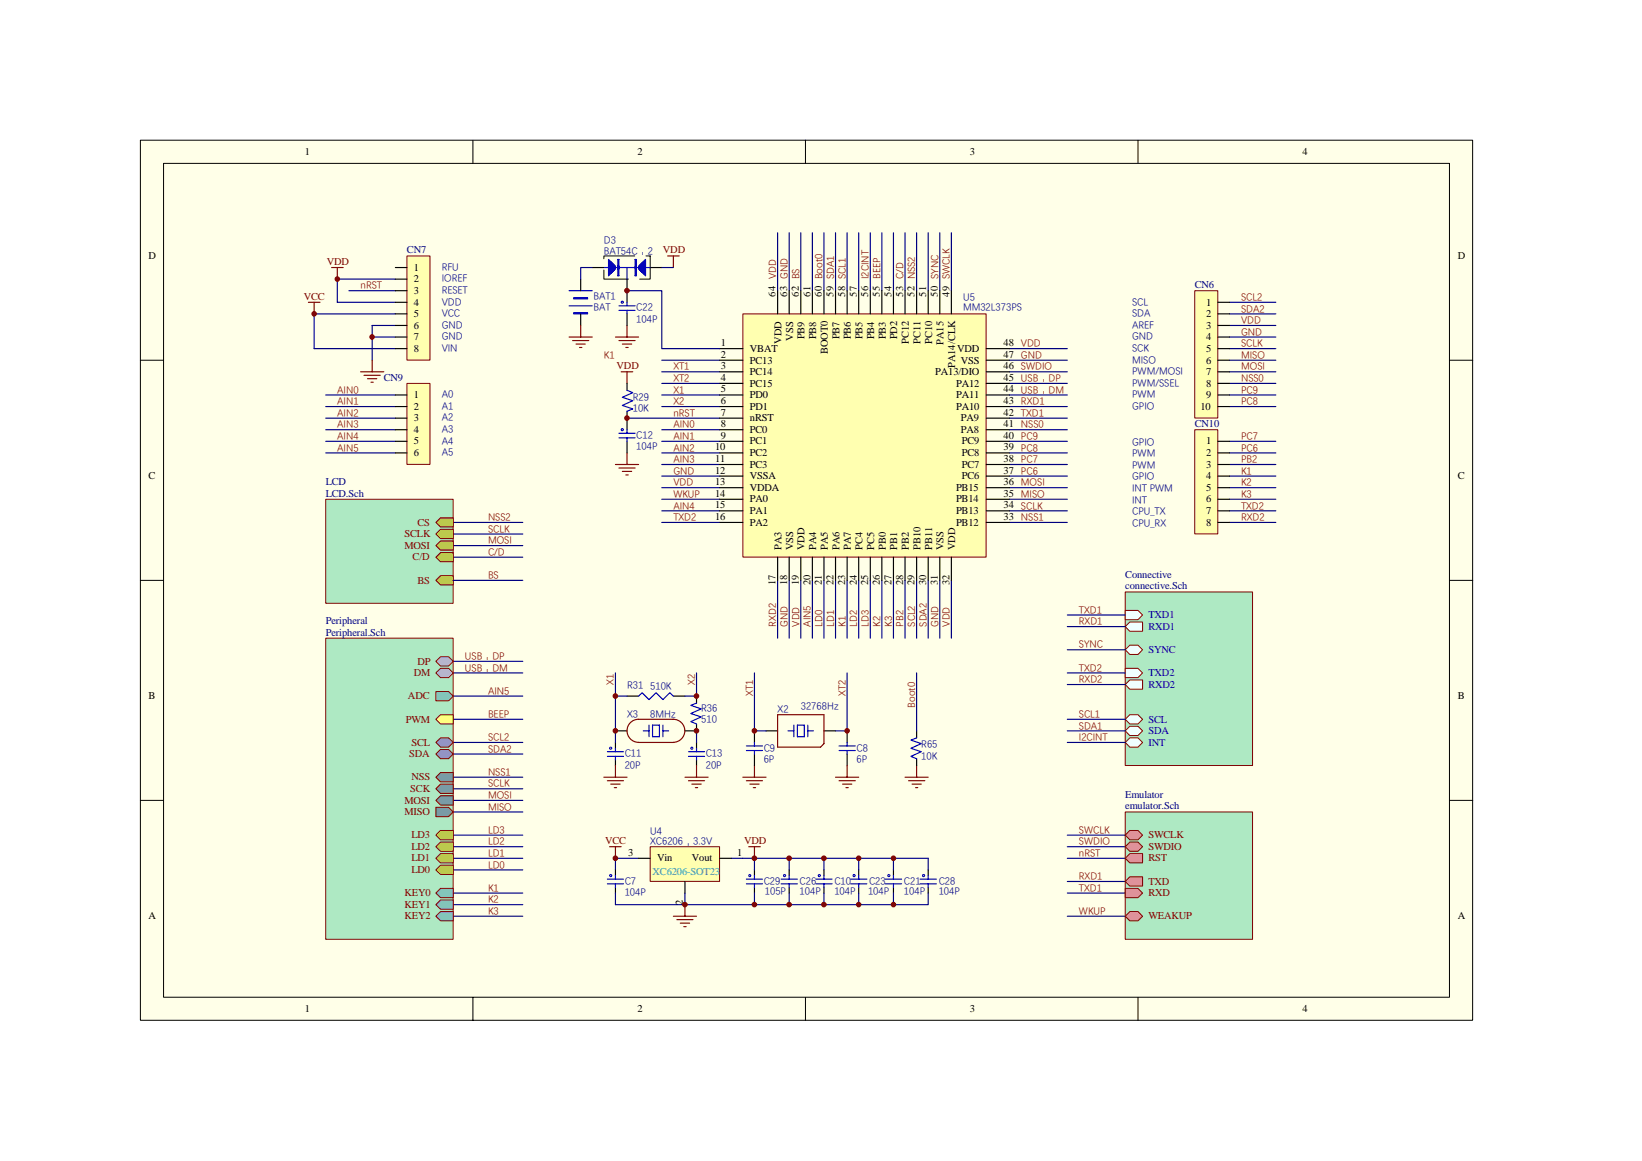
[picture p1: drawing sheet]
<svg xmlns="http://www.w3.org/2000/svg" width="297mm" height="210mm" viewBox="0 0 297 210" stroke-linecap="round" stroke-linejoin="round" font-family="sans-serif">
<path d="M25.4 25.4h241v159.1h-241z" fill="#ffffe8"/>
<g fill="none" stroke="#000" stroke-width=".18">
<path d="M25.4 25.4h241v159.1h-241zM29.6 29.5h232.6v150.9h-232.6zM85.6 25.4v4.1M145.7 25.4v4.1M205.9 25.4v4.1M25.4 65.2h4.2M262.2 65.2h4.2M25.4 105h4.2M262.2 105h4.2M25.4 144.8h4.2M262.2 144.8h4.2M85.6 180.4v4.2"/>
<path d="M145.7 180.4v4.2M205.9 180.4v4.2"/>
</g>
<g fill="none" stroke="#000080" stroke-width=".21">
<path d="M63.1 52.6h8.4M71.5 56.8h-14.7v6.3h14.7M71.5 50.5h-10.5v4.2h10.5M71.5 58.9h-4.2v6.3M140.7 42.1v10.5M142.8 42.1v10.5M144.9 42.1v10.5M147 42.1v10.5M149.1 42.1v10.5M151.1 42.1v10.5M153.2 42.1v10.5M155.3 42.1v10.5"/>
<path d="M157.4 42.1v10.5M159.5 42.1v10.5M161.6 42.1v10.5M163.7 42.1v10.5M165.8 42.1v10.5M167.9 42.1v10.5M170 42.1v10.5M172.1 42.1v10.5M222.4 54.7h8.4M222.4 56.8h8.4M222.4 58.9h8.4M58.9 75.6h12.6"/>
<path d="M58.9 73.5h12.6M58.9 71.4h12.6M58.9 77.7h12.6M58.9 79.8h12.6M67.3 61h4.2M113.4 75.6h16.8M119.7 73.5h10.5M119.7 71.4h10.5M119.7 65.2h10.5M119.7 77.7h10.5M119.7 79.8h10.5M119.7 67.2h10.5"/>
<path d="M119.7 69.3h10.5M182.6 75.6h10.5M182.6 73.5h10.5M182.6 71.4h10.5M182.6 65.2h10.5M182.6 77.7h10.5M182.6 79.8h10.5M182.6 67.2h10.5M182.6 69.3h10.5M182.6 63.1h10.5M222.4 73.5h8.4M222.4 71.4h8.4"/>
<path d="M222.4 65.2h8.4M222.4 79.8h8.4M222.4 67.2h8.4M222.4 69.3h8.4M222.4 63.1h8.4M222.4 61h8.4M58.9 81.9h12.6M82 94.5h12.6M82 98.7h12.6M82 96.6h12.6M119.7 88.2h10.5M119.7 86.1h10.5"/>
<path d="M119.7 90.3h10.5M119.7 94.5h10.5M119.7 81.9h10.5M119.7 84h10.5M119.7 92.4h10.5M182.6 88.2h10.5M182.6 86.1h10.5M182.6 90.3h10.5M182.6 94.5h10.5M182.6 81.9h10.5M182.6 84h10.5M182.6 92.4h10.5"/>
<path d="M222.4 88.2h8.4M222.4 86.1h8.4M222.4 90.3h8.4M222.4 94.5h8.4M222.4 81.9h8.4M222.4 84h8.4M222.4 92.4h8.4M82 119.6h12.6M82 100.8h12.6M140.7 105v10.4M142.8 105v10.4M144.9 105v10.4"/>
<path d="M147 105v10.4M149.1 105v10.4M151.1 105v10.4M153.2 105v10.4M155.3 105v10.4M157.4 105v10.4M159.5 105v10.4M161.6 105v10.4M163.7 105v10.4M165.8 105v10.4M167.9 105v10.4M170 105v10.4"/>
<path d="M172.1 105v10.4M82 121.7h12.6M82 125.9h12.6M82 136.4h12.6M82 134.3h12.6M82 130.1h12.6M82 144.8h12.6M82 142.7h12.6M82 140.6h12.6M82 151h12.6M82 153.1h12.6M82 155.2h12.6"/>
<path d="M82 157.3h12.6M82 146.9h12.6M82 165.7h12.6M82 161.5h12.6M82 163.6h12.6"/>
</g>
<g fill="none" stroke="#800000" stroke-width=".21">
<path d="M55.8 54.7h2.1M56.8 54.7v2.1M60 48.4h2.1M61 48.4v2.1M113.4 58.9v2.1M120.8 46.3h2.1M121.8 46.3v2.1M65.2 67.2h4.2M65.8 67.9h3M66.5 68.5h1.7M67.1 69.1h.4M67.3 65.2v2"/>
<path d="M111.3 61h4.2M112 61.6h2.9M112.4 67.2h2.1M112.6 62.2h1.7M113.2 62.8h.4M113.4 67.2v2.1M111.3 84h4.2M112 84.6h2.9M112.6 85.3h1.7M113.2 85.9h.4M113.4 81.9v2.1M165.8 138.5v2.1"/>
<path d="M163.7 140.6h4.2M164.4 141.2h2.9M165 141.8h1.7M165.6 142.5h.4"/>
</g>
<g fill="none" stroke="#00f" stroke-width=".21">
<path d="M103 55.3h4.1M103 52.6h4.1M109.2 48.4h8.4M110.1 48.2h1.2M110.1 48.6h1.2M110.1 47.3h.4v2.1h-.4M110.1 47.6h.6v1.6h-.6M110.1 47.8h.8v1.2h-.8M110.1 48h1v.8h-1M110.3 47.1v2.6M111.3 48.2l-1.2-1.3v3l1.2-1.3M111.3 48.2v.4"/>
<path d="M111.8 46.9h.2v3h-.2zM111.8 48.2h.2M111.8 48.6h.2M113.4 48.4v2.1M114.9 46.9h.2v3h-.2zM114.9 48.2h.2M114.9 48.6h.2M115.5 48.2h1.3M115.5 48.6h1.3M115.5 48.2l1.3-1.3v3l-1.3-1.3M115.5 48.2v.4M116.6 47.1v2.6"/>
<path d="M116.8 48h-1.1v.8h1.1M116.8 47.8h-.9v1.2h.9M116.8 47.6h-.6v1.6h.6M116.8 47.3h-.4v2.1h.4"/>
</g>
<g fill="#00f" stroke="#00f" stroke-width=".21">
<path d="M103.8 53.8h2.5v.3h-2.5z" fill-rule="evenodd"/>
<path d="M103.8 56.6h2.5v.2h-2.5z" fill-rule="evenodd"/>
</g>
<path d="M105 50.5v2.1M105 56.8v2.1M107.1 48.4h2.1M113.4 50.5v2.1M117.6 48.4h2.1" fill="none" stroke="#000" stroke-width=".21"/>
<path d="M117.6 46.3v4.2h-8.4v-4.2h8.4" fill="none" stroke="#000" stroke-width=".18" stroke-dasharray="6.1 2"/>
<path d="M58.9 90.3h23.1v18.8h-23.1z" fill="#aee9c3"/>
<path d="M58.9 90.3h23.1v18.8h-23.1z" fill="none" stroke="#800000" stroke-width=".18"/>
<g fill="#bfbf00" stroke="#800000" stroke-width=".18">
<path d="M78.8 96.6l.9-.9h2.3v1.7h-2.3z" fill-rule="evenodd"/>
<path d="M78.8 98.7l.9-.9h2.3v1.7h-2.3z" fill-rule="evenodd"/>
<path d="M78.8 94.5l.9-.9h2.3v1.7h-2.3z" fill-rule="evenodd"/>
<path d="M78.8 100.8l.9-.9h2.3v1.7h-2.3z" fill-rule="evenodd"/>
<path d="M78.8 105l.9-.9h2.3v1.7h-2.3z" fill-rule="evenodd"/>
</g>
<path d="M113.4 52.6v2.1M113.4 56.8v2.1M113.4 69.3v1.3M113.4 74.4v1.2" fill="none" stroke="#000" stroke-width=".21"/>
<path d="M112 56.1h2.9M112 55.3h2.9M113.4 54.7v.6M113.4 56.1v.7M113.4 70.6l1.1 .4-1.9 .9 1.9 .6-1.9 .8 1.9 .7-1.1 .4" fill="none" stroke="#00f" stroke-width=".21"/>
<circle cx="112.6" cy="54.7" r=".2" fill="#c0c0c0" stroke="#00f" stroke-width=".18"/>
<path d="M113.4 75.6v2.1M113.4 79.8v2.1" fill="none" stroke="#000" stroke-width=".21"/>
<path d="M112 79.2h2.9M112 78.4h2.9M113.4 77.7v.7M113.4 79.2v.6" fill="none" stroke="#00f" stroke-width=".21"/>
<circle cx="112.6" cy="77.7" r=".2" fill="#c0c0c0" stroke="#00f" stroke-width=".18"/>
<path d="M111.3 132.2h2.1M111.3 134.3v1M111.3 137.4v1.1M123.9 132.2h2.1M165.8 132.2v1.3M165.8 137.2v1.3" fill="none" stroke="#000" stroke-width=".21"/>
<path d="M109.9 136.8h2.9M109.9 136h2.9M111.3 135.3v.7M111.3 136.8v.6M116.4 132.2h1M117.4 131.1v2.1M118 131.1h1.3v2.1h-1.3zM119.9 131.1v2.1M119.9 132.2h1.1M165.8 133.5l-1 .4 1.9 .6-1.9 .8 1.9 .7-1.9 .8 1 .4" fill="none" stroke="#00f" stroke-width=".21"/>
<path d="M114 130.7l1-.5 .5-.1h6.3a2.1 2.1 0 0 1 2.1 2.1 2.1 2.1 0 0 1-2.1 2.1h-6.3a2.09 2.09 0 0 1-1.9-1.3 2.09 2.09 0 0 1 .4-2.3z" fill="none" stroke="#800000" stroke-width=".21"/>
<circle cx="110.5" cy="135.3" r=".2" fill="#c0c0c0" stroke="#00f" stroke-width=".18"/>
<path d="M126 134.3v1M126 137.4v1.1" fill="none" stroke="#000" stroke-width=".21"/>
<path d="M124.5 136.8h3M124.5 136h3M126 135.3v.7M126 136.8v.6" fill="none" stroke="#00f" stroke-width=".21"/>
<path d="M125 135.2h.3v.3h-.3z" fill-rule="evenodd" fill="#c0c0c0" stroke="#00f" stroke-width=".18"/>
<path d="M113.4 125.9h2.1M121.8 125.9h2.1M126 125.9v1.3M126 130.9v1.3M153.2 132.2v2.1M153.2 136.4v2.1" fill="none" stroke="#000" stroke-width=".21"/>
<path d="M115.5 125.9l.7-.6 1.2 1.2 1.3-1.2 1.2 1.2 1.3-1.2 .6 .6M126 127.2l-1 .4 1.8 .6-1.8 .9 1.8 .6-1.8 .8 1 .4M151.8 135.7h2.9M151.8 134.9h2.9M153.2 134.3v.6M153.2 135.7v.7" fill="none" stroke="#00f" stroke-width=".21"/>
<g fill="none" stroke="#800000" stroke-width=".21">
<path d="M111.3 138.5v2.1M126 138.5v2.1M136.5 138.5v2.1M153.2 138.5v2.1M109.2 140.6h4.2M109.9 141.2h2.9M110.5 141.8h1.7M111.1 142.5h.4M123.9 140.6h4.2M124.5 141.2h3M125.2 141.8h1.6M125.8 142.5h.4"/>
<path d="M134.4 140.6h4.2M135 141.2h2.9M135.7 141.8h1.6M136.3 142.5h.4M151.1 140.6h4.2M151.8 141.2h2.9M152.4 141.8h1.7M153 142.5h.5"/>
</g>
<path d="M82 105h12.6M111.3 121.7v4.2M113.4 125.9h-2.1v8.4M126 121.7v4.2h-2.1M126 132.2v2.1M136.5 121.7v10.5" fill="none" stroke="#000080" stroke-width=".21"/>
<path d="M58.9 115.4h23.1v54.5h-23.1z" fill="#aee9c3"/>
<path d="M58.9 115.4h23.1v54.5h-23.1z" fill="none" stroke="#800000" stroke-width=".18"/>
<path d="M78.8 125.1h2.3l.9 .8-.9 .8h-2.3z" fill-rule="evenodd" fill="#71d6c1" stroke="#800000" stroke-width=".18"/>
<g fill="#b7e36f" stroke="#800000" stroke-width=".18">
<path d="M78.8 151l.9-.8h2.3v1.7h-2.3z" fill-rule="evenodd"/>
<path d="M78.8 153.1l.9-.8h2.3v1.7h-2.3z" fill-rule="evenodd"/>
<path d="M78.8 155.2l.9-.8h2.3v1.7h-2.3z" fill-rule="evenodd"/>
<path d="M79.7 156.5h2.3v1.7h-2.3l-.9-.9z" fill-rule="evenodd"/>
</g>
<g fill="#8d9bbc" stroke="#800000" stroke-width=".18">
<path d="M78.8 134.3l.9-.8h1.4l.9 .8-.9 .8h-1.4z" fill-rule="evenodd"/>
<path d="M78.8 136.4l.9-.8h1.4l.9 .8-.9 .8h-1.4z" fill-rule="evenodd"/>
</g>
<g fill="#74a185" stroke="#800000" stroke-width=".18">
<path d="M78.8 140.6l.9-.9h2.3v1.7h-2.3z" fill-rule="evenodd"/>
<path d="M78.8 146h2.3l.9 .9-.9 .8h-2.3z" fill-rule="evenodd"/>
<path d="M78.8 144.8l.9-.9h2.3v1.7h-2.3z" fill-rule="evenodd"/>
<path d="M78.8 142.7l.9-.9h2.3v1.7h-2.3z" fill-rule="evenodd"/>
</g>
<g fill="#cf9aff" stroke="#800000" stroke-width=".18">
<path d="M78.8 119.6l.9-.8h1.4l.9 .8-.9 .9h-1.4z" fill-rule="evenodd"/>
<path d="M78.8 121.7l.9-.8h1.4l.9 .8-.9 .9h-1.4z" fill-rule="evenodd"/>
</g>
<g fill="#7bacd1" stroke="#800000" stroke-width=".18">
<path d="M78.8 163.6l.9-.8h2.3v1.6h-2.3z" fill-rule="evenodd"/>
<path d="M78.8 165.7l.9-.8h2.3v1.6h-2.3z" fill-rule="evenodd"/>
<path d="M78.8 161.5l.9-.8h2.3v1.6h-2.3z" fill-rule="evenodd"/>
</g>
<path d="M78.8 130.1l.9-.8h2.3v1.6h-2.3z" fill-rule="evenodd" fill="#ffff80" stroke="#800000" stroke-width=".18"/>
<path d="M135 135.7h2.9M135 134.9h2.9M136.5 134.3v.6M136.5 135.7v.7M142.6 132.2h1M143.6 131.1v2.1M144.2 131.1h1.3v2.1h-1.3zM146.1 131.1v2.1M146.1 132.2h1.1" fill="none" stroke="#00f" stroke-width=".21"/>
<path d="M136.5 132.2v2.1M136.5 136.4v2.1M138.6 132.2h2.1M149.1 132.2h2" fill="none" stroke="#000" stroke-width=".21"/>
<path d="M140.7 129.3h8.4v5.2l-.7 .6h-7.7z" fill="none" stroke="#800000" stroke-width=".21"/>
<path d="M136.5 132.2h2.1M153.2 121.7v10.5h-2.1" fill="none" stroke="#000080" stroke-width=".21"/>
<path d="M134.4 56.8h44v44h-44z" fill="#ffffb0"/>
<path d="M134.4 56.8h44v44h-44z" fill="none" stroke="#800000" stroke-width=".18"/>
<g fill="none" stroke="#000" stroke-width=".21">
<path d="M140.7 52.6v4.2M142.8 52.6v4.2M144.9 52.6v4.2M147 52.6v4.2M149.1 52.6v4.2M151.1 52.6v4.2M153.2 52.6v4.2M155.3 52.6v4.2M157.4 52.6v4.2M159.5 52.6v4.2M161.6 52.6v4.2M163.7 52.6v4.2"/>
<path d="M165.8 52.6v4.2M167.9 52.6v4.2M170 52.6v4.2M172.1 52.6v4.2M130.2 63.1h4.2M130.2 65.2h4.2M130.2 67.2h4.2M130.2 69.3h4.2M130.2 71.4h4.2M130.2 73.5h4.2M130.2 75.6h4.2M130.2 77.7h4.2"/>
<path d="M130.2 79.8h4.2M178.4 63.1h4.2M178.4 65.2h4.2M178.4 67.2h4.2M178.4 69.3h4.2M178.4 71.4h4.2M178.4 73.5h4.2M178.4 75.6h4.2M178.4 77.7h4.2M178.4 79.8h4.2M130.2 86.1h4.2M130.2 88.2h4.2"/>
<path d="M130.2 90.3h4.2M130.2 92.4h4.2M130.2 94.5h4.2M130.2 81.9h4.2M130.2 84h4.2M178.4 86.1h4.2M178.4 88.2h4.2M178.4 90.3h4.2M178.4 92.4h4.2M178.4 94.5h4.2M178.4 81.9h4.2M178.4 84h4.2"/>
<path d="M140.7 100.8v4.2M142.8 100.8v4.2M144.9 100.8v4.2M147 100.8v4.2M149.1 100.8v4.2M151.1 100.8v4.2M153.2 100.8v4.2M155.3 100.8v4.2M157.4 100.8v4.2M159.5 100.8v4.2M161.6 100.8v4.2M163.7 100.8v4.2"/>
<path d="M165.8 100.8v4.2M167.9 100.8v4.2M170 100.8v4.2M172.1 100.8v4.2M142.8 157.3v1.1M142.8 160.5v1"/>
</g>
<path d="M165.8 121.7v10.5" fill="none" stroke="#000080" stroke-width=".21"/>
<path d="M141.3 159.9h2.9M141.3 159h2.9M142.8 158.4v.6M142.8 159.9v.6" fill="none" stroke="#00f" stroke-width=".21"/>
<circle cx="141.9" cy="158.4" r=".2" fill="#c0c0c0" stroke="#00f" stroke-width=".18"/>
<path d="M149.1 157.3v1.1M149.1 160.5v1" fill="none" stroke="#000" stroke-width=".21"/>
<path d="M147.6 159.9h2.9M147.6 159h2.9M149.1 158.4v.6M149.1 159.9v.6" fill="none" stroke="#00f" stroke-width=".21"/>
<circle cx="148.2" cy="158.4" r=".2" fill="#c0c0c0" stroke="#00f" stroke-width=".18"/>
<path d="M155.3 157.3v1.1M155.3 160.5v1" fill="none" stroke="#000" stroke-width=".21"/>
<path d="M153.9 159.9h2.9M153.9 159h2.9M155.3 158.4v.6M155.3 159.9v.6" fill="none" stroke="#00f" stroke-width=".21"/>
<circle cx="154.5" cy="158.4" r=".2" fill="#c0c0c0" stroke="#00f" stroke-width=".18"/>
<path d="M161.6 157.3v1.1M161.6 160.5v1" fill="none" stroke="#000" stroke-width=".21"/>
<path d="M160.2 159.9h2.9M160.2 159h2.9M161.6 158.4v.6M161.6 159.9v.6" fill="none" stroke="#00f" stroke-width=".21"/>
<circle cx="160.8" cy="158.4" r=".2" fill="#c0c0c0" stroke="#00f" stroke-width=".18"/>
<path d="M111.3 155.2h4.2M132.3 155.2h4.2M142.8 155.2v2.1M149.1 155.2v2.1" fill="none" stroke="#000080" stroke-width=".21"/>
<path d="M121.8 165.7h4.2M122.4 166.3h3M123.1 167h1.7M123.7 167.6h.4M123.9 163.6v2.1" fill="none" stroke="#800000" stroke-width=".21"/>
<path d="M167.9 157.3v1.1M167.9 160.5v1" fill="none" stroke="#000" stroke-width=".21"/>
<path d="M166.5 159.9h2.9M166.5 159h2.9M167.9 158.4v.6M167.9 159.9v.6" fill="none" stroke="#00f" stroke-width=".21"/>
<circle cx="167.1" cy="158.4" r=".2" fill="#c0c0c0" stroke="#00f" stroke-width=".18"/>
<path d="M136.5 155.2h31.4v2.1M155.3 155.2v2.1M161.6 155.2v2.1M142.8 161.5v2.1M167.9 161.5v2.1h-56.6" fill="none" stroke="#000080" stroke-width=".21"/>
<path d="M110.3 153.1h2.1M111.3 153.1v2.1M135.4 153.1h2.1M136.5 153.1v2.1" fill="none" stroke="#800000" stroke-width=".21"/>
<path d="M136.5 157.3v1.1M136.5 160.5v1" fill="none" stroke="#000" stroke-width=".21"/>
<path d="M135 159.9h2.9M135 159h2.9M136.5 158.4v.6M136.5 159.9v.6" fill="none" stroke="#00f" stroke-width=".21"/>
<path d="M135.5 158.2h.3v.3h-.3z" fill-rule="evenodd" fill="#c0c0c0" stroke="#00f" stroke-width=".18"/>
<path d="M111.3 155.2v2.1M136.5 161.5v2.1M149.1 161.5v2.1M161.6 161.5v2.1" fill="none" stroke="#000080" stroke-width=".21"/>
<path d="M111.3 157.3v1.1M111.3 160.5v1" fill="none" stroke="#000" stroke-width=".21"/>
<path d="M109.9 159.9h2.9M109.9 159h2.9M111.3 158.4v.6M111.3 159.9v.6" fill="none" stroke="#00f" stroke-width=".21"/>
<circle cx="110.5" cy="158.4" r=".2" fill="#c0c0c0" stroke="#00f" stroke-width=".18"/>
<path d="M136.5 155.2v2.1M111.3 161.5v2.1M123.9 161.5v2.1M155.3 161.5v2.1" fill="none" stroke="#000080" stroke-width=".21"/>
<path d="M117.6 153.2h12.6v6.2h-12.6z" fill="#ffffb0"/>
<path d="M117.6 153.1h12.6v6.3h-12.6z" fill="none" stroke="#800000" stroke-width=".18"/>
<path d="M115.5 155.2h2.1M123.9 159.4v2.1M130.2 155.2h2.1" fill="none" stroke="#000" stroke-width=".21"/>
<g fill="#800000" stroke="#800000" stroke-width=".18">
<circle cx="56.8" cy="56.8" r=".41"/>
<circle cx="61" cy="50.5" r=".41"/>
<circle cx="67.3" cy="60.9" r=".41"/>
<circle cx="111.3" cy="132.2" r=".42"/>
<circle cx="126" cy="132.2" r=".42"/>
<circle cx="111.3" cy="125.9" r=".42"/>
<circle cx="126" cy="125.9" r=".42"/>
<circle cx="153.2" cy="132.2" r=".41"/>
<circle cx="136.5" cy="132.2" r=".42"/>
<circle cx="123.9" cy="163.6" r=".42"/>
<circle cx="111.3" cy="155.2" r=".42"/>
<circle cx="136.5" cy="155.2" r=".42"/>
<circle cx="142.8" cy="155.2" r=".42"/>
<circle cx="149" cy="155.2" r=".42"/>
<circle cx="155.3" cy="155.2" r=".41"/>
<circle cx="161.6" cy="155.2" r=".41"/>
<circle cx="142.8" cy="163.6" r=".42"/>
<circle cx="161.6" cy="163.6" r=".41"/>
<circle cx="136.5" cy="163.6" r=".42"/>
<circle cx="149" cy="163.6" r=".42"/>
<circle cx="155.3" cy="163.6" r=".41"/>
</g>
<path d="M193.1 159.4h10.5M193.1 151h10.5M193.1 153.1h10.5M193.1 155.2h10.5M193.1 161.5h10.5M193.1 165.7h10.5" fill="none" stroke="#000080" stroke-width=".21"/>
<path d="M203.6 146.9h23v23h-23z" fill="#aee9c3"/>
<path d="M203.6 146.9h23v23h-23z" fill="none" stroke="#800000" stroke-width=".18"/>
<g fill="#ff8890" stroke="#800000" stroke-width=".18">
<path d="M204.4 150.2h1.5l.8 .8-.8 .9h-1.5l-.8-.9z" fill-rule="evenodd"/>
<path d="M204.4 152.3h1.5l.8 .8-.8 .9h-1.5l-.8-.9z" fill-rule="evenodd"/>
<path d="M204.4 154.4h2.3v1.7h-2.3l-.8-.9z" fill-rule="evenodd"/>
<path d="M203.6 160.7h2.3l.8 .8-.8 .8h-2.3z" fill-rule="evenodd"/>
<path d="M204.4 158.6h2.3v1.7h-2.3l-.8-.9z" fill-rule="evenodd"/>
<path d="M204.4 164.9h1.5l.8 .8-.8 .8h-1.5l-.8-.8z" fill-rule="evenodd"/>
</g>
<path d="M203.6 107.1h23v31.4h-23z" fill="#aee9c3"/>
<path d="M203.6 107.1h23v31.4h-23z" fill="none" stroke="#800000" stroke-width=".18"/>
<g fill="#f0ffff" stroke="#800000" stroke-width=".18">
<path d="M203.6 123.8l.8-.8h2.3v1.7h-2.3z" fill-rule="evenodd"/>
<path d="M203.6 120.9h2.3l.8 .8-.8 .9h-2.3z" fill-rule="evenodd"/>
<path d="M203.6 113.3l.8-.8h2.3v1.7h-2.3z" fill-rule="evenodd"/>
<path d="M203.6 110.4h2.3l.8 .8-.8 .9h-2.3z" fill-rule="evenodd"/>
<path d="M203.6 117.5l.8-.8h1.5l.8 .8-.8 .9h-1.5z" fill-rule="evenodd"/>
<path d="M203.6 130.1l.8-.8h1.5l.8 .8-.8 .8h-1.5z" fill-rule="evenodd"/>
<path d="M203.6 132.2l.8-.8h1.5l.8 .8-.8 .8h-1.5z" fill-rule="evenodd"/>
<path d="M203.6 134.3l.8-.8h1.5l.8 .8-.8 .8h-1.5z" fill-rule="evenodd"/>
</g>
<path d="M107.1 48.4h-2.1v2.1M113.4 52.6h6.3v10.5h10.5M119.7 48.4h2.1M193.1 111.2h10.5M193.1 113.3h10.5M193.1 117.5h10.5M193.1 121.7h10.5M193.1 123.8h10.5M193.1 130.1h10.5M193.1 132.2h10.5M193.1 134.3h10.5" fill="none" stroke="#000080" stroke-width=".21"/>
<path d="M105 58.9v2.1M103 61h4.1M103.6 61.6h2.9M104.2 62.2h1.7M104.8 62.8h.5" fill="none" stroke="#800000" stroke-width=".21"/>
<circle cx="113.4" cy="52.6" r=".42" fill="#800000" stroke="#800000" stroke-width=".18"/>
<path d="M73.6 46.3h4.2v18.8h-4.2z" fill="#ffffb0"/>
<path d="M73.6 46.3h4.2v18.8h-4.2z" fill="none" stroke="#800000" stroke-width=".18"/>
<path d="M71.5 48.4h2.1M71.5 50.5h2.1M71.5 52.6h2.1M71.5 54.7h2.1M71.5 56.8h2.1M71.5 58.9h2.1M71.5 61h2.1M71.5 63.1h2.1" fill="none" stroke="#000" stroke-width=".21"/>
<path d="M73.6 69.4h4.2v14.6h-4.2z" fill="#ffffb0"/>
<path d="M73.6 69.3h4.2v14.7h-4.2z" fill="none" stroke="#800000" stroke-width=".18"/>
<path d="M71.5 71.4h2.1M71.5 73.5h2.1M71.5 75.6h2.1M71.5 77.7h2.1M71.5 79.8h2.1M71.5 81.9h2.1" fill="none" stroke="#000" stroke-width=".21"/>
<path d="M216.2 52.6h4.1v23h-4.1z" fill="#ffffb0"/>
<path d="M216.1 52.6h4.2v23h-4.2z" fill="none" stroke="#800000" stroke-width=".18"/>
<path d="M220.3 54.7h2.1M220.3 56.8h2.1M220.3 58.9h2.1M220.3 61h2.1M220.3 63.1h2.1M220.3 65.2h2.1M220.3 67.2h2.1M220.3 69.3h2.1M220.3 71.4h2.1M220.3 73.5h2.1" fill="none" stroke="#000" stroke-width=".21"/>
<path d="M216.2 77.7h4.1v18.9h-4.1z" fill="#ffffb0"/>
<path d="M216.1 77.7h4.2v18.9h-4.2z" fill="none" stroke="#800000" stroke-width=".18"/>
<path d="M220.3 79.8h2.1M220.3 81.9h2.1M220.3 84h2.1M220.3 86.1h2.1M220.3 88.2h2.1M220.3 90.3h2.1M220.3 92.4h2.1M220.3 94.5h2.1" fill="none" stroke="#000" stroke-width=".21"/>
<circle cx="113.4" cy="75.6" r=".42" fill="#800000" stroke="#800000" stroke-width=".18"/>
<g font-size="1.9">
<text x="55.2" y="28">1</text>
<text x="115.3" y="28">2</text>
<text x="175.5" y="28">3</text>
<text x="235.6" y="28">4</text>
<text x="26.9" y="46.9">D</text>
<text x="263.7" y="46.9">D</text>
<text x="74.9" y="49">1</text>
<text x="74.9" y="51.1">2</text>
<text x="74.9" y="53.2">3</text>
<text x="140.3" y="53.6" transform="rotate(-90 140.3 53.6)">64 VDD</text>
<text x="142.4" y="53.6" transform="rotate(-90 142.4 53.6)">63 GND</text>
<text x="144.5" y="53.6" transform="rotate(-90 144.5 53.6)">62 BS</text>
<text x="146.6" y="53.6" transform="rotate(-90 146.6 53.6)">61</text>
<text x="148.7" y="53.6" transform="rotate(-90 148.7 53.6)">60 Boot0</text>
<text x="150.8" y="53.6" transform="rotate(-90 150.8 53.6)">59 SDA1</text>
<text x="152.9" y="53.6" transform="rotate(-90 152.9 53.6)">58 SCL1</text>
<text x="155" y="53.6" transform="rotate(-90 155 53.6)">57</text>
<text x="157.1" y="53.6" transform="rotate(-90 157.1 53.6)">56 I2CINT</text>
<text x="159.2" y="53.6" transform="rotate(-90 159.2 53.6)">55 BEEP</text>
<text x="161.3" y="53.6" transform="rotate(-90 161.3 53.6)">54</text>
<text x="163.4" y="53.6" transform="rotate(-90 163.4 53.6)">53 C/D</text>
<text x="165.5" y="53.6" transform="rotate(-90 165.5 53.6)">52 NSS2</text>
<text x="167.6" y="53.6" transform="rotate(-90 167.6 53.6)">51</text>
<text x="169.6" y="53.6" transform="rotate(-90 169.6 53.6)">50 SYNC</text>
<text x="171.7" y="53.6" transform="rotate(-90 171.7 53.6)">49 SWCLK</text>
<text x="74.9" y="55.3">4</text>
<text x="74.9" y="57.4">5</text>
<text x="74.9" y="59.5">6</text>
<text x="218.2" y="55.3">1</text>
<text x="218.2" y="57.4">2</text>
<text x="218.2" y="59.5">3</text>
<text x="74.9" y="61.6">7</text>
<text x="74.9" y="63.6">8</text>
<text x="130.4" y="62.6">1</text>
<text x="130.4" y="64.7">2</text>
<text x="135.7" y="63.6">VBAT</text>
<text x="135.7" y="65.7">PC13</text>
<text x="141.4" y="62.2" transform="rotate(-90 141.4 62.2)">VDD</text>
<text x="143.5" y="61.6" transform="rotate(-90 143.5 61.6)">VSS</text>
<text x="145.6" y="61.4" transform="rotate(-90 145.6 61.4)">PB9</text>
<text x="147.7" y="61.4" transform="rotate(-90 147.7 61.4)">PB8</text>
<text x="149.8" y="64.1" transform="rotate(-90 149.8 64.1)">BOOT0</text>
<text x="151.8" y="61.4" transform="rotate(-90 151.8 61.4)">PB7</text>
<text x="153.9" y="61.4" transform="rotate(-90 153.9 61.4)">PB6</text>
<text x="156" y="61.4" transform="rotate(-90 156 61.4)">PB5</text>
<text x="158.1" y="61.4" transform="rotate(-90 158.1 61.4)">PB4</text>
<text x="160.2" y="61.4" transform="rotate(-90 160.2 61.4)">PB3</text>
<text x="162.3" y="61.4" transform="rotate(-90 162.3 61.4)">PD2</text>
<text x="164.4" y="62.2" transform="rotate(-90 164.4 62.2)">PC12</text>
<text x="166.5" y="62.2" transform="rotate(-90 166.5 62.2)">PC11</text>
<text x="168.6" y="62.2" transform="rotate(-90 168.6 62.2)">PC10</text>
<text x="170.7" y="62.4" transform="rotate(-90 170.7 62.4)">PA15</text>
<text x="173.2" y="63.6">VDD</text>
<text x="173.8" y="65.7">VSS</text>
<text x="181.5" y="64.7">47</text>
<text x="181.5" y="62.6">48</text>
<text x="218.2" y="61.6">4</text>
<text x="218.2" y="63.6">5</text>
<text x="218.2" y="65.7">6</text>
<text x="130.4" y="66.8">3</text>
<text x="130.4" y="68.9">4</text>
<text x="130.4" y="71">5</text>
<text x="135.7" y="67.8">PC14</text>
<text x="135.7" y="69.9">PC15</text>
<text x="169.2" y="67.8">PA13/DIO</text>
<text x="172.8" y="66.6" transform="rotate(-90 172.8 66.6)">PA14/CLK</text>
<text x="172.9" y="69.9">PA12</text>
<text x="181.5" y="71">44</text>
<text x="181.5" y="68.9">45</text>
<text x="181.5" y="66.8">46</text>
<text x="218.2" y="67.8">7</text>
<text x="218.2" y="69.9">8</text>
<text x="74.9" y="72">1</text>
<text x="74.9" y="74.1">2</text>
<text x="74.9" y="76.2">3</text>
<text x="130.4" y="73.1">6</text>
<text x="130.4" y="75.2">7</text>
<text x="130.4" y="77.3">8</text>
<text x="135.7" y="72">PD0</text>
<text x="135.7" y="74.1">PD1</text>
<text x="135.7" y="76.2">nRST</text>
<text x="172.9" y="74.1">PA10</text>
<text x="172.9" y="72">PA11</text>
<text x="173.8" y="76.2">PA9</text>
<text x="181.5" y="77.3">41</text>
<text x="181.5" y="75.2">42</text>
<text x="181.5" y="73.1">43</text>
<text x="217.2" y="74.1">10</text>
<text x="218.2" y="72">9</text>
<text x="74.9" y="78.3">4</text>
<text x="74.9" y="80.4">5</text>
<text x="74.9" y="82.5">6</text>
<text x="129.4" y="81.4">10</text>
<text x="129.4" y="83.5">11</text>
<text x="130.4" y="79.4">9</text>
<text x="135.7" y="78.3">PC0</text>
<text x="135.7" y="80.4">PC1</text>
<text x="135.7" y="82.5">PC2</text>
<text x="173.8" y="78.3">PA8</text>
<text x="174" y="82.5">PC8</text>
<text x="174" y="80.4">PC9</text>
<text x="181.5" y="83.5">38</text>
<text x="181.5" y="81.4">39</text>
<text x="181.5" y="79.4">40</text>
<text x="218.2" y="80.4">1</text>
<text x="218.2" y="82.5">2</text>
<text x="26.9" y="86.7">C</text>
<text x="129.4" y="85.6">12</text>
<text x="129.4" y="87.7">13</text>
<text x="129.4" y="89.8">14</text>
<text x="135.7" y="86.7">VSSA</text>
<text x="135.7" y="88.8">VDDA</text>
<text x="135.7" y="84.6">PC3</text>
<text x="172.9" y="88.8">PB15</text>
<text x="174" y="86.7">PC6</text>
<text x="174" y="84.6">PC7</text>
<text x="181.5" y="85.6">37</text>
<text x="181.5" y="89.8">35</text>
<text x="181.5" y="87.7">36</text>
<text x="218.2" y="84.6">3</text>
<text x="218.2" y="86.7">4</text>
<text x="218.2" y="88.8">5</text>
<text x="263.7" y="86.7">C</text>
<text x="129.4" y="91.9">15</text>
<text x="129.4" y="94">16</text>
<text x="135.7" y="90.9">PA0</text>
<text x="135.7" y="93">PA1</text>
<text x="135.7" y="95.1">PA2</text>
<text x="172.9" y="95.1">PB12</text>
<text x="172.9" y="93">PB13</text>
<text x="172.9" y="90.9">PB14</text>
<text x="181.5" y="94">33</text>
<text x="181.5" y="91.9">34</text>
<text x="218.2" y="90.9">6</text>
<text x="218.2" y="93">7</text>
<text x="218.2" y="95.1">8</text>
<text x="141.4" y="99.5" transform="rotate(-90 141.4 99.5)">PA3</text>
<text x="143.5" y="99.5" transform="rotate(-90 143.5 99.5)">VSS</text>
<text x="145.6" y="99.5" transform="rotate(-90 145.6 99.5)">VDD</text>
<text x="147.7" y="99.5" transform="rotate(-90 147.7 99.5)">PA4</text>
<text x="149.8" y="99.5" transform="rotate(-90 149.8 99.5)">PA5</text>
<text x="151.8" y="99.5" transform="rotate(-90 151.8 99.5)">PA6</text>
<text x="153.9" y="99.5" transform="rotate(-90 153.9 99.5)">PA7</text>
<text x="156" y="99.5" transform="rotate(-90 156 99.5)">PC4</text>
<text x="158.1" y="99.5" transform="rotate(-90 158.1 99.5)">PC5</text>
<text x="160.2" y="99.5" transform="rotate(-90 160.2 99.5)">PB0</text>
<text x="162.3" y="99.5" transform="rotate(-90 162.3 99.5)">PB1</text>
<text x="164.4" y="99.5" transform="rotate(-90 164.4 99.5)">PB2</text>
<text x="166.5" y="99.5" transform="rotate(-90 166.5 99.5)">PB10</text>
<text x="168.6" y="99.5" transform="rotate(-90 168.6 99.5)">PB11</text>
<text x="170.7" y="99.5" transform="rotate(-90 170.7 99.5)">VSS</text>
<text x="172.8" y="99.5" transform="rotate(-90 172.8 99.5)">VDD</text>
<text x="140.3" y="105.8" transform="rotate(-90 140.3 105.8)">17</text>
<text x="142.4" y="105.8" transform="rotate(-90 142.4 105.8)">18</text>
<text x="144.5" y="105.8" transform="rotate(-90 144.5 105.8)">19</text>
<text x="146.6" y="105.8" transform="rotate(-90 146.6 105.8)">20</text>
<text x="148.7" y="105.8" transform="rotate(-90 148.7 105.8)">21</text>
<text x="150.8" y="105.8" transform="rotate(-90 150.8 105.8)">22</text>
<text x="152.9" y="105.8" transform="rotate(-90 152.9 105.8)">23</text>
<text x="155" y="105.8" transform="rotate(-90 155 105.8)">24</text>
<text x="157.1" y="105.8" transform="rotate(-90 157.1 105.8)">25</text>
<text x="159.2" y="105.8" transform="rotate(-90 159.2 105.8)">26</text>
<text x="161.3" y="105.8" transform="rotate(-90 161.3 105.8)">27</text>
<text x="163.4" y="105.8" transform="rotate(-90 163.4 105.8)">28</text>
<text x="165.5" y="105.8" transform="rotate(-90 165.5 105.8)">29</text>
<text x="167.6" y="105.8" transform="rotate(-90 167.6 105.8)">30</text>
<text x="169.6" y="105.8" transform="rotate(-90 169.6 105.8)">31</text>
<text x="171.7" y="105.8" transform="rotate(-90 171.7 105.8)">32</text>
<text x="26.9" y="126.5">B</text>
<text x="263.7" y="126.5">B</text>
<text x="113.6" y="154.8">3</text>
<text x="118.9" y="155.8">Vin</text>
<text x="125.2" y="155.8">Vout</text>
<text x="133.3" y="154.8">1</text>
<text x="26.9" y="166.3">A</text>
<text x="123.5" y="163.6" transform="rotate(-90 123.5 163.6)">2</text>
<text x="263.7" y="166.3">A</text>
<text x="55.2" y="183">1</text>
<text x="115.3" y="183">2</text>
<text x="175.5" y="183">3</text>
<text x="235.6" y="183">4</text>
</g>
<g font-size="1.9" fill="#800000">
<text x="59.1" y="47.9">VDD</text>
<text x="119.9" y="45.8">VDD</text>
<text x="54.9" y="54.2">VCC</text>
<text x="111.5" y="66.8">VDD</text>
<text x="75.5" y="95.1">CS</text>
<text x="73.2" y="97.2">SCLK</text>
<text x="73.2" y="99.3">MOSI</text>
<text x="74.7" y="101.3">C/D</text>
<text x="75.5" y="105.5">BS</text>
<text x="74.9" y="122.3">DM</text>
<text x="75.5" y="120.2">DP</text>
<text x="73.4" y="130.7">PWM</text>
<text x="73.8" y="126.5">ADC</text>
<text x="74" y="137">SDA</text>
<text x="74.4" y="134.9">SCL</text>
<text x="74.2" y="143.3">SCK</text>
<text x="74.4" y="141.2">NSS</text>
<text x="73.2" y="147.4">MISO</text>
<text x="73.2" y="145.4">MOSI</text>
<text x="74.4" y="151.6">LD3</text>
<text x="74.4" y="153.7">LD2</text>
<text x="74.4" y="155.8">LD1</text>
<text x="109.4" y="152.7">VCC</text>
<text x="134.6" y="152.7">VDD</text>
<text x="207.7" y="151.6">SWCLK</text>
<text x="207.7" y="153.7">SWDIO</text>
<text x="207.7" y="155.8">RST</text>
<text x="74.4" y="157.9">LD0</text>
<text x="207.7" y="160">TXD</text>
<text x="73.2" y="164.2">KEY1</text>
<text x="73.2" y="166.3">KEY2</text>
<text x="73.2" y="162.1">KEY0</text>
<text x="207.7" y="162.1">RXD</text>
<text x="207.7" y="166.3">WEAKUP</text>
</g>
<g font-size="1.9" fill="#000080">
<text x="73.6" y="45.8">CN7</text>
<text x="216.1" y="52.1">CN6</text>
<text x="69.4" y="68.9">CN9</text>
<text x="216.1" y="77.3">CN10</text>
<text x="58.9" y="87.7">LCD</text>
<text x="58.9" y="89.8">LCD.Sch</text>
<text x="203.6" y="104.5">Connective</text>
<text x="203.6" y="106.6">connective.Sch</text>
<text x="58.9" y="112.9">Peripheral</text>
<text x="58.9" y="115">Peripheral.Sch</text>
<text x="203.6" y="144.3">Emulator</text>
<text x="203.6" y="146.4">emulator.Sch</text>
</g>
<g font-size="1.9" fill="#0000bf">
<text x="207.7" y="113.9">RXD1</text>
<text x="207.7" y="111.8">TXD1</text>
<text x="207.7" y="118.1">SYNC</text>
<text x="207.7" y="124.4">RXD2</text>
<text x="207.7" y="122.3">TXD2</text>
<text x="207.7" y="130.7">SCL</text>
<text x="207.7" y="132.8">SDA</text>
<text x="207.7" y="134.9">INT</text>
</g>
<text font-size="1.9" fill="#009cca" x="118" y="158.3">XC6206-SOT23</text>
<g font-size="1.8" fill="#000080">
<text x="109.2" y="45.9">BAT54C</text>
<text x="109.2" y="44">D3</text>
<text x="116.7" y="46.3" transform="rotate(-90 116.7 46.3)">-</text>
<text x="117.2" y="45.9">2</text>
<text x="79.9" y="48.8">RFU</text>
<text x="79.9" y="53">RESET</text>
<text x="79.9" y="50.9">IOREF</text>
<text x="79.9" y="55.1">VDD</text>
<text x="79.9" y="57.2">VCC</text>
<text x="79.9" y="59.3">GND</text>
<text x="107.4" y="54">BAT1</text>
<text x="107.4" y="56.1">BAT</text>
<text x="115.1" y="56.1">C22</text>
<text x="115.1" y="58.2">104P</text>
<text x="174.2" y="56.1">MM32L373PS</text>
<text x="174.2" y="54.3">U5</text>
<text x="204.8" y="59.3">AREF</text>
<text x="204.8" y="57.2">SDA</text>
<text x="204.8" y="55.1">SCL</text>
<text x="79.9" y="63.5">VIN</text>
<text x="79.9" y="61.4">GND</text>
<text x="204.8" y="63.5">SCK</text>
<text x="204.8" y="61.4">GND</text>
<text x="204.8" y="65.6">MISO</text>
<text x="79.9" y="71.8">A0</text>
<text x="204.8" y="67.7">PWM/MOSI</text>
<text x="204.8" y="71.8">PWM</text>
<text x="204.8" y="69.8">PWM/SSEL</text>
<text x="79.9" y="73.9">A1</text>
<text x="79.9" y="76">A2</text>
<text x="114.5" y="72.3">R29</text>
<text x="114.5" y="74.4">10K</text>
<text x="204.8" y="73.9">GPIO</text>
<text x="79.9" y="78.1">A3</text>
<text x="79.9" y="80.2">A4</text>
<text x="79.9" y="82.3">A5</text>
<text x="115.1" y="79.2">C12</text>
<text x="115.1" y="81.3">104P</text>
<text x="204.8" y="82.5">PWM</text>
<text x="204.8" y="80.4">GPIO</text>
<text x="204.8" y="88.8">INT PWM</text>
<text x="204.8" y="84.6">PWM</text>
<text x="204.8" y="86.7">GPIO</text>
<text x="204.8" y="93">CPU_TX</text>
<text x="204.8" y="95.1">CPU_RX</text>
<text x="204.8" y="90.9">INT</text>
<text x="113.4" y="124.4">R31</text>
<text x="117.6" y="124.7">510K</text>
<text x="113.4" y="129.7">X3</text>
<text x="117.6" y="129.7">8MHz</text>
<text x="126.8" y="128.6">R36</text>
<text x="126.8" y="130.5">510</text>
<text x="140.7" y="128.8">X2</text>
<text x="144.9" y="128.2">32768Hz</text>
<text x="113" y="136.8">C11</text>
<text x="127.7" y="136.8">C13</text>
<text x="138.2" y="135.7">C9</text>
<text x="138.2" y="137.8">6P</text>
<text x="154.9" y="135.7">C8</text>
<text x="154.9" y="137.8">6P</text>
<text x="166.7" y="135.1">R65</text>
<text x="166.7" y="137.2">10K</text>
<text x="113" y="138.9">20P</text>
<text x="127.7" y="138.9">20P</text>
<text x="117.6" y="152.7">XC6206</text>
<text x="117.6" y="150.8">U4</text>
<text x="124.9" y="153.1" transform="rotate(-90 124.9 153.1)">-</text>
<text x="125.4" y="152.7">3.3V</text>
<text x="113" y="159.8">C7</text>
<text x="113" y="161.9">104P</text>
<text x="138.2" y="159.8">C29</text>
<text x="138.4" y="161.7">105P</text>
<text x="144.6" y="159.8">C26</text>
<text x="144.7" y="161.7">104P</text>
<text x="150.9" y="159.8">C10</text>
<text x="150.9" y="161.7">104P</text>
<text x="157" y="161.7">104P</text>
<text x="157.2" y="159.8">C23</text>
<text x="163.5" y="159.8">C21</text>
<text x="163.5" y="161.7">104P</text>
<text x="169.8" y="159.8">C28</text>
<text x="169.8" y="161.7">104P</text>
</g>
<g font-size="1.8" fill="#800000">
<text x="65.2" y="52.2">nRST</text>
<text x="224.5" y="58.4">VDD</text>
<text x="224.5" y="56.3">SDA2</text>
<text x="224.5" y="54.3">SCL2</text>
<text x="109.2" y="64.7">K1</text>
<text x="184.7" y="62.6">VDD</text>
<text x="184.7" y="64.7">GND</text>
<text x="224.5" y="62.6">SCLK</text>
<text x="224.5" y="60.5">GND</text>
<text x="224.5" y="64.7">MISO</text>
<text x="61" y="71">AIN0</text>
<text x="121.8" y="68.9">XT2</text>
<text x="121.8" y="66.8">XT1</text>
<text x="121.8" y="71">X1</text>
<text x="184.7" y="66.8">SWDIO</text>
<text x="184.7" y="71">USB</text>
<text x="184.7" y="68.9">USB</text>
<text x="189.2" y="71.4" transform="rotate(-90 189.2 71.4)">-</text>
<text x="189.2" y="69.3" transform="rotate(-90 189.2 69.3)">-</text>
<text x="189.7" y="71">DM</text>
<text x="189.7" y="68.9">DP</text>
<text x="224.5" y="68.9">NSS0</text>
<text x="224.5" y="71">PC9</text>
<text x="224.5" y="66.8">MOSI</text>
<text x="61" y="77.3">AIN3</text>
<text x="61" y="75.2">AIN2</text>
<text x="61" y="73.1">AIN1</text>
<text x="121.8" y="75.2">nRST</text>
<text x="121.8" y="77.3">AIN0</text>
<text x="121.8" y="73.1">X2</text>
<text x="184.7" y="77.3">NSS0</text>
<text x="184.7" y="73.1">RXD1</text>
<text x="184.7" y="75.2">TXD1</text>
<text x="224.5" y="73.1">PC8</text>
<text x="61" y="79.4">AIN4</text>
<text x="61" y="81.5">AIN5</text>
<text x="121.8" y="81.5">AIN2</text>
<text x="121.8" y="83.6">AIN3</text>
<text x="121.8" y="79.4">AIN1</text>
<text x="184.7" y="79.4">PC9</text>
<text x="184.7" y="81.5">PC8</text>
<text x="184.7" y="83.6">PC7</text>
<text x="224.5" y="81.5">PC6</text>
<text x="224.5" y="83.6">PB2</text>
<text x="224.5" y="79.4">PC7</text>
<text x="121.8" y="87.8">VDD</text>
<text x="121.8" y="85.7">GND</text>
<text x="121.8" y="89.9">WKUP</text>
<text x="184.7" y="89.9">MISO</text>
<text x="184.7" y="87.8">MOSI</text>
<text x="184.7" y="85.7">PC6</text>
<text x="224.5" y="85.7">K1</text>
<text x="224.5" y="87.8">K2</text>
<text x="224.5" y="89.9">K3</text>
<text x="88.3" y="94.1">NSS2</text>
<text x="121.8" y="92">AIN4</text>
<text x="121.8" y="94.1">TXD2</text>
<text x="184.7" y="92">SCLK</text>
<text x="184.7" y="94.1">NSS1</text>
<text x="224.5" y="94.1">RXD2</text>
<text x="224.5" y="92">TXD2</text>
<text x="88.3" y="100.4">C/D</text>
<text x="88.3" y="96.2">SCLK</text>
<text x="88.3" y="98.3">MOSI</text>
<text x="88.3" y="104.5">BS</text>
<text x="140.3" y="113.3" transform="rotate(-90 140.3 113.3)">RXD2</text>
<text x="142.4" y="113.3" transform="rotate(-90 142.4 113.3)">GND</text>
<text x="144.5" y="113.3" transform="rotate(-90 144.5 113.3)">VDD</text>
<text x="146.6" y="113.3" transform="rotate(-90 146.6 113.3)">AIN5</text>
<text x="148.7" y="113.3" transform="rotate(-90 148.7 113.3)">LD0</text>
<text x="150.8" y="113.3" transform="rotate(-90 150.8 113.3)">LD1</text>
<text x="152.9" y="113.3" transform="rotate(-90 152.9 113.3)">K1</text>
<text x="155" y="113.3" transform="rotate(-90 155 113.3)">LD2</text>
<text x="157.1" y="113.3" transform="rotate(-90 157.1 113.3)">LD3</text>
<text x="159.1" y="113.3" transform="rotate(-90 159.1 113.3)">K2</text>
<text x="161.2" y="113.3" transform="rotate(-90 161.2 113.3)">K3</text>
<text x="163.3" y="113.3" transform="rotate(-90 163.3 113.3)">PB2</text>
<text x="165.4" y="113.3" transform="rotate(-90 165.4 113.3)">SCL2</text>
<text x="167.5" y="113.3" transform="rotate(-90 167.5 113.3)">SDA2</text>
<text x="169.6" y="113.3" transform="rotate(-90 169.6 113.3)">GND</text>
<text x="171.7" y="113.3" transform="rotate(-90 171.7 113.3)">VDD</text>
<text x="195.2" y="112.9">RXD1</text>
<text x="195.2" y="110.8">TXD1</text>
<text x="84.1" y="119.2">USB</text>
<text x="88.6" y="119.6" transform="rotate(-90 88.6 119.6)">-</text>
<text x="89.1" y="119.2">DP</text>
<text x="195.2" y="117.1">SYNC</text>
<text x="84.1" y="121.3">USB</text>
<text x="88.3" y="125.5">AIN5</text>
<text x="88.6" y="121.7" transform="rotate(-90 88.6 121.7)">-</text>
<text x="89.1" y="121.3">DM</text>
<text x="111" y="123.8" transform="rotate(-90 111 123.8)">X1</text>
<text x="125.6" y="123.8" transform="rotate(-90 125.6 123.8)">X2</text>
<text x="136.1" y="125.9" transform="rotate(-90 136.1 125.9)">XT1</text>
<text x="152.9" y="125.9" transform="rotate(-90 152.9 125.9)">XT2</text>
<text x="195.2" y="123.4">RXD2</text>
<text x="195.2" y="121.3">TXD2</text>
<text x="88.3" y="129.7">BEEP</text>
<text x="165.4" y="128" transform="rotate(-90 165.4 128)">Boot0</text>
<text x="195.2" y="129.7">SCL1</text>
<text x="195.2" y="131.8">SDA1</text>
<text x="88.3" y="133.9">SCL2</text>
<text x="88.3" y="136">SDA2</text>
<text x="195.2" y="133.9">I2CINT</text>
<text x="88.3" y="142.2">SCLK</text>
<text x="88.3" y="140.1">NSS1</text>
<text x="88.3" y="144.3">MOSI</text>
<text x="88.3" y="146.4">MISO</text>
<text x="88.3" y="154.8">LD1</text>
<text x="88.3" y="152.7">LD2</text>
<text x="88.3" y="150.6">LD3</text>
<text x="195.2" y="152.7">SWDIO</text>
<text x="195.2" y="150.6">SWCLK</text>
<text x="195.2" y="154.8">nRST</text>
<text x="88.3" y="156.9">LD0</text>
<text x="88.3" y="161.1">K1</text>
<text x="195.2" y="159">RXD1</text>
<text x="195.2" y="161.1">TXD1</text>
<text x="88.3" y="163.2">K2</text>
<text x="88.3" y="165.3">K3</text>
<text x="195.2" y="165.3">WKUP</text>
</g>
</svg>
